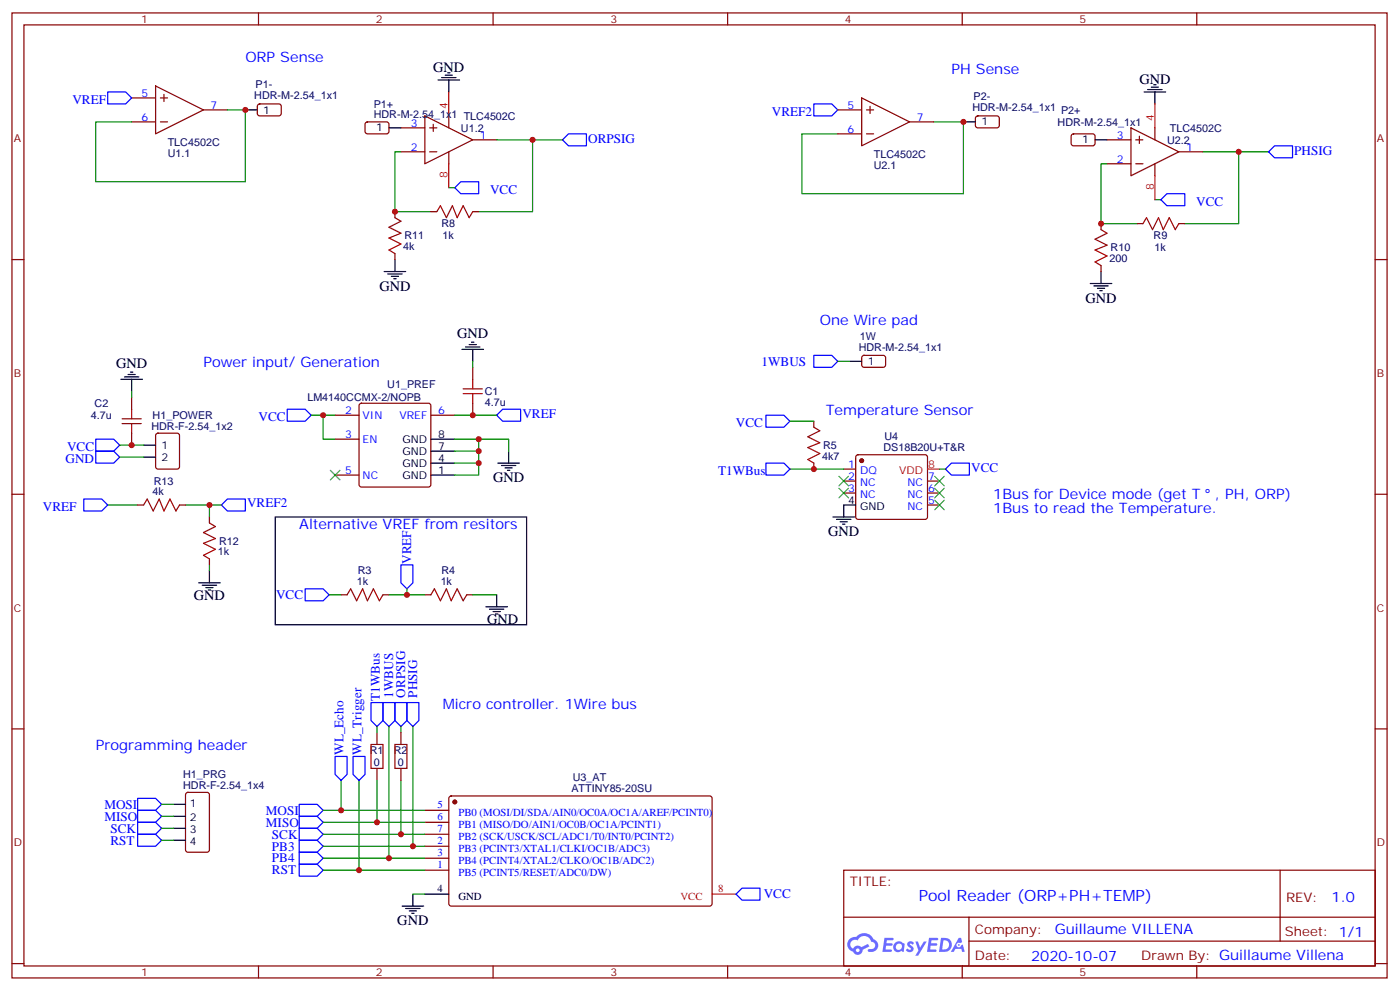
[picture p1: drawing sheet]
<svg xmlns="http://www.w3.org/2000/svg" width="413mm" height="292mm" viewBox="0 0 413 292" stroke-linecap="round" stroke-linejoin="round" font-family="sans-serif">
<g fill="none" stroke="#870000" stroke-width=".35">
<path d="M3.5 3.8h405.4v284.3h-405.4zM7.1 7.3h398.2v277.3h-398.2zM76.2 3.8v3.5M145.3 3.8v3.5M214.5 3.8v3.5M283.6 3.8v3.5M352.8 3.8v3.5M3.5 76.5h3.6M405.3 76.5h3.6M3.5 145.6h3.6M405.3 145.6h3.6M3.5 214.8h3.6"/>
<path d="M405.3 214.8h3.6M248.7 256.4h156.6v28.2h-156.6zM377.3 256.4v20.9M248.7 270.2h156.5M285.6 277.3h119.6M285.6 270.2v14.2M3.5 283.9h3.6M76.2 284.6v3.5M145.3 284.6v3.5M214.5 284.6v3.5M283.6 284.6v3.5M352.8 284.6v3.5"/>
<path d="M405.3 283.9h3.6"/>
</g>
<g fill="#5487ff">
<path d="M267.7 277.6a1.22 1.22 0 0 1 1.7 .2l-.4 .6a.47 .47 0 0 0-.3-.4 .47 .47 0 0 0-.5 .2l.1 .2a1.14 1.14 0 0 1 .8 1.8 1.14 1.14 0 0 1-1.9 0l-.2-.2 .5-.6 .7 .5a.29 .29 0 0 0 .3-.3 .29 .29 0 0 0-.2-.3 1.04 1.04 0 0 1-.6-1.7z"/>
<path d="M260.7 276.3h2.4l.3 .2-.2 .5-1.8 .1-.1 .8h1.5l.3 .4-.3 .4h-1.6l-.2 1.1h1.7l.2 .3-.2 .3-2.6 .1z"/>
<path d="M273.8 276.3h2.4l.3 .2-.1 .5-1.8 .1-.2 .8h1.6l.3 .4-.4 .4h-1.6l-.1 1.1h1.7l.2 .3-.2 .3-2.6 .1z"/>
<path d="M282.6 276.3h.7l.3 1.3-.6 .3a.69 .69 0 0 0-1 .3 .69 .69 0 0 0 .4 .9 .69 .69 0 0 0 .9-.6l.5-.2 .6 2.2h-.8l-.2-.9h-1.8l-.5 .9h-.8z"/>
<path d="M269.8 277.4h.8l.6 1.8 1.1-1.8h.9l-2.6 4.2h-.8l.9-1.5z"/>
<path d="M277.4 276.3l-.6 4.2h1.3a2.11 2.11 0 0 0 2.5-2.1 2.11 2.11 0 0 0-2.5-2.1zM278.1 277.1a1.39 1.39 0 0 1 1.7 1.4 1.39 1.39 0 0 1-1.8 1.3h-.3z"/>
<path d="M263.7 277.9a1.54 1.54 0 0 0-.1 2.2 1.54 1.54 0 0 0 2.2 .1l.6 .3 .3-2.3-.2-.3h-.4a1.49 1.49 0 0 0-2.4 0zM264 278.9a.94 .94 0 0 1 1.8 0 .94 .94 0 0 1-1.8 0z"/>
<path d="M250.4 276.7a2.18 2.18 0 0 0 1.1 3.7 1.44 1.44 0 0 0 1.6 .9 1.44 1.44 0 0 0 1.2-1.4l2-1.1-.5-.7-1.9 1a1.47 1.47 0 0 0-2.4 .4 1.39 1.39 0 0 1-.7-1.9 1.39 1.39 0 0 1 2-.5 2.12 2.12 0 0 1 2.2-1.3 2.12 2.12 0 0 1 1.9 1.7 1.14 1.14 0 0 1 1.1 1.4 1.14 1.14 0 0 1-1.7 .7 .43 .43 0 0 0-.5 .4 .43 .43 0 0 0 .4 .5 1.98 1.98 0 0 0 2.5-1.2 1.98 1.98 0 0 0-1.2-2.6 3.1 3.1 0 0 0-5.3-.6l-.9 .1zM252.3 280a.55 .55 0 0 1 1.1 0 .55 .55 0 0 1-1.1 0z"/>
<circle cx="282.6" cy="278.4" r=".26"/>
</g>
<g fill="none" stroke="#870000" stroke-width=".35">
<path d="M38.8 35.9h7.1M38.8 28.9h7.1M45.9 25.3l14.1 7.1-14.1 7zM47.3 35.9h2.1M47.3 28.9h2.1M48.3 27.8v2.1M60 32.4h7M76.1 30.8l.5-.2 5.9 .1 .4 .6-.1 2.4-.6 .4h-5.9l-.5-.7v-2.1zM107.8 36.1l.5-.2 5.9 .1 .5 .6-.1 2.4-.7 .4h-5.9l-.4-.7v-2.1zM118.2 37.7h7M125.2 34.1l14.1 7.1-14.1 7.1zM126.6 37.7h2.2"/>
<path d="M127.7 36.6v2.1M132.3 34.1v3.6M246.9 32.4h7.1M246.9 39.4h7.1M254 28.9l14.1 7-14.1 7.1zM255.4 32.4h2.1M255.4 39.4h2.1M256.5 31.3v2.1M268.1 35.9h7.1M287.7 34.4l.5-.3 5.9 .1 .5 .7-.1 2.3-.6 .5-6-.1-.4-.6v-2.1zM316 39.6l.4-.2 6 .1 .4 .6-.1 2.4-.6 .5-5.9-.1-.5-.6v-2.2zM333.4 37.7l14.1 7-14.1 7.1z"/>
<path d="M340.4 37.7v3.5M118.2 44.7h7M126.6 44.7h2.2M132.3 44.7v3.6M139.3 41.2h7.1M326.3 41.2h7.1M326.3 48.3h7.1M334.8 41.2h2.1M334.8 48.3h2.1M335.8 40.1v2.2M340.4 48.3v3.5M347.5 44.7h7"/>
<path d="M116.4 62.4v1.7M116.4 74.7v1.8M127 62.4h1.8M139.3 62.4h1.8M324.6 65.9v1.8M324.6 78.2v1.8M335.1 65.9h1.8M347.5 65.9h1.7M38.8 117.1v3.5M106.1 119l.4-.2h19.8l.5 .2 .2 .5v23.3l-.2 .5-.5 .2h-19.8l-.5-.2-.2-.5v-23.3zM139.3 108.2v3.6M139.3 118.8v3.5"/>
<path d="M254.2 104.9l.5-.2 5.9 .1 .5 .6-.1 2.4-.7 .4h-5.9l-.4-.7v-2.1zM38.8 127.6v3.6M46.1 127.8l.5-.2h5.6l.7 .5v9.4l-.4 .7h-5.9l-.7-.4v-9.5zM98.8 122.3h7M98.8 129.4h7M98.8 140h7M127 122.3h7.1M239.9 124.1v1.8M239.9 136.5v1.7M248.7 138.2h3.5M252.5 134.2l.4-.2h19.8l.5 .2 .2 .5v17.6l-.2 .5-.5 .2h-19.8l-.5-.2-.2-.5v-17.6zM40.6 148.8h1.7"/>
<path d="M52.9 148.8h1.8M61.7 152.3v1.8M248.7 141.7h3.5M248.7 145.3h3.5M273.4 141.7h3.5M273.4 145.3h3.5M273.4 148.8h3.5M61.7 164.7v1.7M100.5 175.3h1.8M112.9 175.3h1.8M125.2 175.3h1.8M137.6 175.3h1.7"/>
<path d="M111.1 215.8v3.6M118.2 215.8v3.6M54.9 233.7l.5-.2h5.6l.7 .4v16.5l-.4 .7h-5.9l-.7-.5v-16.4zM111.1 226.4v3.5M118.2 226.4v3.5M125.2 238.8h7.1M132.5 234.7l.5-.2 76.5 .1 .4 .6-.1 31.4-.6 .4-76.5-.1-.4-.6v-31.1zM125.2 245.8h7.1M125.2 242.3h7.1M125.2 252.9h7.1M125.2 249.3h7.1M125.2 256.4h7.1"/>
</g>
<g fill="none" stroke="#000" stroke-width=".35">
<path d="M72.3 32.4h3.5M114.7 37.7h3.5M129.1 23.6h6.4M130.2 22.9h4.2M131.2 22.2h2.1M131.9 21.4h.7M132.3 23.6v3.5M284 35.9h3.5M337.3 27.1h6.3M338.3 26.4h4.2M339.4 25.7h2.1M340.1 25h.7"/>
<path d="M340.4 27.1v3.5M322.8 41.2h3.5M116.4 76.5v3.5M113.2 80h6.4M114.3 80.7h4.2M115.4 81.4h2.1M116.1 82.1h.7M321.4 83.5h6.3M322.4 84.2h4.3M323.5 84.9h2.1M324.2 85.7h.7M324.6 80v3.5"/>
<path d="M35.6 111.8h6.4M36.7 111.1h4.2M37.7 110.3h2.2M38.5 109.6h.7M38.8 111.8v3.5M136.2 102.9h6.3M137.2 102.2h4.3M138.3 101.5h2.1M139 100.8h.7M139.3 102.9v3.6M250.5 106.5h3.5M42.3 131.2h3.6"/>
<path d="M42.3 134.7h3.6M127 140h7.1M127 136.5h7.1M127 132.9h7.1M127 129.4h7.1M146.8 136.5h6.3M147.8 137.2h4.2M148.9 137.9h2.1M149.6 138.6h.7M149.9 132.9v3.6M81.1 152.3h74.1v31.8h-74.1zM245.5 152.3h6.4"/>
<path d="M246.6 153h4.2M247.6 153.7h2.2M248.4 154.4h.7M252.2 148.8h-3.5v3.5M58.6 171.7h6.3M59.6 172.4h4.3M60.7 173.1h2.1M61.4 173.8h.7M61.7 168.2v3.5M143.2 178.8h6.4M144.3 179.5h4.2M146.4 175.3v3.5"/>
<path d="M145.3 180.2h2.2M146 180.9h.8M51.2 237h3.5M51.2 240.5h3.5M51.2 244.1h3.5M51.2 247.6h3.5M118.5 267h6.4M119.6 267.7h4.2M120.6 268.4h2.2M121.4 269.1h.7M121.7 263.5v3.5M125.2 263.5h7.1"/>
</g>
<g fill="#870000" stroke="#870000" stroke-width=".35">
<circle cx="134.1" cy="236.3" r=".53"/>
<circle cx="254" cy="135.7" r=".53"/>
</g>
<path d="M132.3 27.1v7M340.4 30.6v7.1M132.3 48.3v7M340.4 51.8v7M273.4 138.2h3.5M209.9 263.5h7.1" fill="none" stroke="#f00" stroke-width=".35"/>
<g fill="none" stroke="#00f" stroke-width=".35">
<path d="M31.7 27.1h5.3l1.8 1.8-1.8 1.7h-5.3zM239.9 30.6h5.3l1.7 1.8-1.7 1.7h-5.3zM135.8 53.6h5.3v3.5h-5.3l-1.7-1.8zM165.8 41.2l1.8-1.8h5.3v3.6h-5.3zM342.2 58.8l1.8-1.7h5.2v3.5h-5.2zM373.9 44.7l1.8-1.7h5.3v3.5h-5.3zM239.9 104.7h5.3l1.7 1.8-1.7 1.7h-5.3zM28.2 129.4h5.3l1.8 1.8-1.8 1.7h-5.3zM28.2 132.9h5.3l1.8 1.8-1.8 1.8h-5.3zM84.7 120.6h5.3l1.7 1.7-1.7 1.8h-5.3zM146.4 122.3l1.8-1.7h5.3v3.5h-5.3zM225.8 136.5h5.3l1.7 1.7-1.7 1.8h-5.3z"/>
<path d="M225.8 122.3h5.3l1.7 1.8-1.7 1.8h-5.3zM278.7 138.2l1.8-1.7h5.3v3.5h-5.3zM24.7 147h5.3l1.7 1.8-1.7 1.8h-5.3zM65.3 148.8l1.7-1.8h5.3v3.6h-5.3zM90 173.5h5.2l1.8 1.8-1.8 1.7h-5.2zM118.2 166.4h3.5v5.3l-1.8 1.8-1.7-1.8zM109.4 207h3.5v5.3l-1.8 1.8-1.7-1.8zM112.9 207h3.5v5.3l-1.7 1.8-1.8-1.8zM116.4 207h3.5v5.3l-1.7 1.8-1.8-1.8zM119.9 207h3.6v5.3l-1.8 1.8-1.8-1.8zM40.6 235.2h5.3l1.7 1.8-1.7 1.8h-5.3zM40.6 238.8h5.3l1.7 1.7-1.7 1.8h-5.3z"/>
<path d="M88.2 237h5.3l1.7 1.8-1.7 1.7h-5.3zM98.8 222.9h3.5v5.3l-1.8 1.7-1.7-1.7zM104.1 222.9h3.5v5.3l-1.8 1.7-1.7-1.7zM40.6 242.3h5.3l1.7 1.8-1.7 1.7h-5.3zM40.6 245.8h5.3l1.7 1.8-1.7 1.7h-5.3zM88.2 240.5h5.3l1.7 1.8-1.7 1.8h-5.3zM88.2 244.1h5.3l1.7 1.7-1.7 1.8h-5.3zM88.2 247.6h5.3l1.7 1.7-1.7 1.8h-5.3zM88.2 251.1h5.3l1.7 1.8-1.7 1.7h-5.3zM88.2 254.6h5.3l1.7 1.8-1.7 1.8h-5.3zM218.7 261.7h5.3v3.5h-5.3l-1.7-1.7z"/>
</g>
<g fill="none" stroke="#008700" stroke-width=".35">
<path d="M67 32.4h5.3v21.2h-44.1v-17.7h10.6M275.2 35.9h8.8v21.2h-47.6v-17.7h10.5M118.2 44.7h-1.8v17.7h10.6M132.3 55.3h1.8M146.4 41.2h10.6v21.2h-15.9M157 41.2h8.8M326.3 48.3h-1.7v17.6h10.5M340.4 58.8h1.8M354.5 44.7h10.6v21.2h-15.9M365.1 44.7h8.8M38.8 115.3v1.8M139.3 106.5v1.7"/>
<path d="M246.9 106.5h3.6M35.3 131.2h7M35.3 134.7h7M91.7 122.3h7.1M95.2 122.3v7.1h3.6M134.1 129.4h15.8v3.5M134.1 122.3h12.3M141.1 129.4v3.5h-7M141.1 132.9v3.6h-7M141.1 136.5v3.5h-7M232.8 138.2h15.9M232.8 124.1h7.1"/>
<path d="M276.9 138.2h1.8M31.7 148.8h8.9M54.7 148.8h7v3.5M61.7 148.8h3.6M61.7 166.4v1.8M97 175.3h3.5M114.7 175.3h10.5M119.9 173.5v1.8M139.3 175.3h7.1M111.1 214.1v1.7M114.7 214.1v38.8M118.2 214.1v1.7"/>
<path d="M121.7 214.1v35.2M47.6 237h3.6M95.2 238.8h30M100.5 229.9v8.9M105.8 229.9v26.5M111.1 229.9v12.4M118.2 229.9v15.9M47.6 240.5h3.6M47.6 244.1h3.6M47.6 247.6h3.6M95.2 242.3h30M95.2 245.8h30"/>
<path d="M95.2 249.3h30M95.2 252.9h30M95.2 256.4h30M121.7 263.5h3.5"/>
</g>
<g fill="none" stroke="#a10000" stroke-width=".35">
<path d="M116.4 64.1l1.8 1.1-3.5 1.8 3.5 1.7-3.5 1.4 3.5 1.8-3.5 1.8 1.7 1M128.8 62.4l1-1.8 1.8 3.5 1.7-3.5 1.5 3.5 1.7-3.5 1.8 3.5 1-1.7M324.6 67.7l1.7 1-3.5 1.8 3.5 1.7-3.5 1.5 3.5 1.7-3.5 1.8 1.8 1M336.9 65.9l1.1-1.8 1.7 3.6 1.8-3.6 1.4 3.6 1.8-3.6 1.7 3.6 1.1-1.8M136.5 116h5.7M136.5 114.6h5.7M139.3 111.8v2.8M139.3 116v2.8M36 124.8h5.6M36 123.4h5.6M38.8 120.6v2.8M38.8 124.8v2.8"/>
<path d="M239.9 125.9l1.8 1-3.6 1.8 3.6 1.8-3.6 1.4 3.6 1.7-3.6 1.8 1.8 1.1M42.3 148.8l1.1-1.8 1.8 3.6 1.7-3.6 1.4 3.6 1.8-3.6 1.8 3.6 1-1.8M61.7 154.1l1.8 1.1-3.5 1.7 3.5 1.8-3.5 1.4 3.5 1.8-3.5 1.7 1.7 1.1M102.3 175.3l1.1-1.8 1.7 3.5 1.8-3.5 1.4 3.5 1.8-3.5 1.7 3.5 1.1-1.7M127 175.3l1.1-1.8 1.7 3.5 1.8-3.5 1.4 3.5 1.8-3.5 1.7 3.5 1.1-1.7M109.4 219.4h3.5v7h-3.5zM116.4 219.4h3.5v7h-3.5z"/>
</g>
<path d="M97.4 138.6l2.8 2.8M100.2 138.6l-2.8 2.8M247.3 140.3l2.8 2.9M247.3 143.9l2.8 2.8M250.1 140.3l-2.8 2.9M250.1 143.9l-2.8 2.8M275.5 140.3l2.8 2.9M275.5 143.9l2.8 2.8M275.5 147.4l2.8 2.8M278.3 140.3l-2.8 2.9M278.3 143.9l-2.8 2.8M278.3 147.4l-2.8 2.8" fill="none" stroke="#3c3" stroke-width=".35"/>
<g fill="#c00">
<circle cx="141.1" cy="132.9" r=".88"/>
<circle cx="141.1" cy="136.5" r=".88"/>
<circle cx="95.3" cy="122.3" r=".88"/>
<circle cx="114.7" cy="252.9" r=".88"/>
<circle cx="118.2" cy="245.8" r=".88"/>
<circle cx="121.7" cy="249.3" r=".88"/>
<circle cx="139.3" cy="122.3" r=".88"/>
<circle cx="38.8" cy="131.2" r=".88"/>
<circle cx="61.7" cy="148.8" r=".88"/>
<circle cx="141.1" cy="129.4" r=".88"/>
<circle cx="72.3" cy="32.4" r=".88"/>
<circle cx="157" cy="41.2" r=".88"/>
<circle cx="365.1" cy="44.7" r=".88"/>
<circle cx="324.6" cy="65.9" r=".88"/>
<circle cx="116.4" cy="62.4" r=".88"/>
<circle cx="284" cy="35.9" r=".88"/>
<circle cx="111.1" cy="242.3" r=".88"/>
<circle cx="119.9" cy="175.3" r=".88"/>
<circle cx="239.9" cy="138.2" r=".88"/>
<circle cx="100.5" cy="238.8" r=".88"/>
<circle cx="105.8" cy="256.4" r=".88"/>
</g>
<text font-size="4.6" fill="#00f" x="270.8" y="265.4">Pool Reader (ORP+PH+TEMP)</text>
<g font-size="4.2" fill="#00f">
<text x="72.3" y="18.3">ORP Sense</text>
<text x="280.5" y="21.8">PH Sense</text>
<text x="241.7" y="95.9">One Wire pad</text>
<text x="60" y="108.2">Power input/ Generation</text>
<text x="243.4" y="122.3">Temperature Sensor</text>
<text x="292.8" y="147">1Bus for Device mode (get T</text>
<text x="358.1" y="147">, PH, ORP)</text>
<text x="88.2" y="155.9">Alternative VREF from resitors</text>
<text x="292.8" y="151.3">1Bus to read the Temperature.</text>
<text x="130.5" y="208.8">Micro controller. 1Wire bus</text>
<text x="28.2" y="221.1">Programming header</text>
<text x="392.5" y="265.7">1.0</text>
<text x="310.9" y="275.2">Guillaume VILLENA</text>
<text x="304" y="283">2020-10-07</text>
</g>
<g font-size="4.2">
<text x="127.7" y="21.1">GND</text>
<text x="335.8" y="24.6">GND</text>
<text x="111.8" y="85.7">GND</text>
<text x="320" y="89.2">GND</text>
<text x="134.8" y="99.7">GND</text>
<text x="34.2" y="108.6">GND</text>
<text x="145.3" y="142.1">GND</text>
<text x="244.1" y="158">GND</text>
<text x="57.1" y="176.6">GND</text>
<text x="143.6" y="183.7">GND</text>
<text x="117.1" y="272.6">GND</text>
</g>
<g font-size="3.9" fill="#00f">
<text x="21.4" y="30.6">VREF</text>
<text x="227.6" y="34.1">VREF2</text>
<text x="173.4" y="42.1">ORPSIG</text>
<text x="381.5" y="45.6">PHSIG</text>
<text x="144.5" y="57.1">VCC</text>
<text x="352.6" y="60.6">VCC</text>
<text x="224.5" y="107.7">1WBUS</text>
<text x="76.2" y="124.1">VCC</text>
<text x="154" y="123.1">VREF</text>
<text x="216.9" y="125.7">VCC</text>
<text x="19.3" y="136.5">GND</text>
<text x="19.8" y="132.9">VCC</text>
<text x="211.7" y="139.8">T1WBus</text>
<text x="286.3" y="139.1">VCC</text>
<text x="72.8" y="149.5">VREF2</text>
<text x="12.7" y="150.6">VREF</text>
<text x="121.2" y="166.2" transform="rotate(-90 121.2 166.2)">VREF</text>
<text x="81.4" y="176.5">VCC</text>
<text x="112" y="206.5" transform="rotate(-90 112 206.5)">T1WBus</text>
<text x="115.9" y="205.6" transform="rotate(-90 115.9 205.6)">1WBUS</text>
<text x="119.4" y="205.6" transform="rotate(-90 119.4 205.6)">ORPSIG</text>
<text x="123" y="205.6" transform="rotate(-90 123 205.6)">PHSIG</text>
<text x="101.2" y="222.4" transform="rotate(-90 101.2 222.4)">WL_Echo</text>
<text x="106.5" y="222.4" transform="rotate(-90 106.5 222.4)">WL_Trigger</text>
<text x="30.8" y="238.3">MOSI</text>
<text x="30.8" y="241.8">MISO</text>
<text x="32.5" y="245.3">SCK</text>
<text x="78.4" y="243.5">MISO</text>
<text x="78.4" y="240">MOSI</text>
<text x="32.5" y="248.8">RST</text>
<text x="80.2" y="247.1">SCK</text>
<text x="80.2" y="250.6">PB3</text>
<text x="80.2" y="254.1">PB4</text>
<text x="80.2" y="257.7">RST</text>
<text x="225.1" y="264.7">VCC</text>
</g>
<g font-size="3.9" fill="#800">
<text x="250.5" y="261">TITLE:</text>
<text x="379.1" y="265.7">REV:</text>
<text x="287.4" y="275.2">Company:</text>
<text x="378.7" y="275.8">Sheet: 1/1</text>
<text x="287.4" y="282.9">Date:</text>
<text x="336.4" y="282.9">Drawn By: Guillaume Villena</text>
</g>
<g font-size="3.2" fill="#800">
<text x="41.6" y="6.8">1</text>
<text x="110.8" y="6.8">2</text>
<text x="179.9" y="6.8">3</text>
<text x="249.1" y="6.8">4</text>
<text x="318.2" y="6.8">5</text>
<text x="4.1" y="41.9">A</text>
<text x="405.9" y="41.9">A</text>
<text x="4.1" y="111.1">B</text>
<text x="405.9" y="111.1">B</text>
<text x="4.1" y="180.2">C</text>
<text x="405.9" y="180.2">C</text>
<text x="4.1" y="249.3">D</text>
<text x="405.9" y="249.3">D</text>
<text x="41.6" y="287.6">1</text>
<text x="110.8" y="287.6">2</text>
<text x="179.9" y="287.6">3</text>
<text x="249.1" y="287.6">4</text>
<text x="318.2" y="287.6">5</text>
</g>
<g font-size="3.2" fill="#00f">
<text x="41.7" y="28.5">5</text>
<text x="41.7" y="35.6">6</text>
<text x="62.1" y="32">7</text>
<text x="249.9" y="32">5</text>
<text x="270.2" y="35.6">7</text>
<text x="121.1" y="37.3">3</text>
<text x="141.5" y="40.9">1</text>
<text x="249.9" y="39.1">6</text>
<text x="329.2" y="40.9">3</text>
<text x="121.1" y="44.4">2</text>
<text x="329.2" y="47.9">2</text>
<text x="349.6" y="44.4">1</text>
<text x="101.7" y="122">2</text>
<text x="106.9" y="123.4">VIN</text>
<text x="117.7" y="123.4">VREF</text>
<text x="129.1" y="122">6</text>
<text x="101.7" y="129">3</text>
<text x="106.9" y="130.5">EN</text>
<text x="250" y="137.9">1</text>
<text x="101.7" y="139.6">5</text>
<text x="106.9" y="141">NC</text>
<text x="250" y="141.4">2</text>
<text x="253.5" y="139.6">DQ</text>
<text x="253.5" y="143.2">NC</text>
<text x="267.5" y="143.2">NC</text>
<text x="273.6" y="141.4">7</text>
<text x="250" y="144.9">3</text>
<text x="253.5" y="146.7">NC</text>
<text x="267.5" y="146.7">NC</text>
<text x="273.6" y="148.4">5</text>
<text x="273.6" y="144.9">6</text>
<text x="267.5" y="150.2">NC</text>
<text x="128.9" y="238.1">5</text>
<text x="128.9" y="245.1">7</text>
<text x="128.9" y="241.6">6</text>
<text x="135.1" y="243.9">PB1 (MISO/DO/AIN1/OC0B/OC1A/PCINT1)</text>
<text x="135.1" y="240.3">PB0 (MOSI/DI/SDA/AIN0/OC0A/OC1A/AREF/PCINT0)</text>
<text x="128.9" y="248.6">2</text>
<text x="135.1" y="247.4">PB2 (SCK/USCK/SCL/ADC1/T0/INT0/PCINT2)</text>
<text x="135.1" y="250.9">PB3 (PCINT3/XTAL1/CLKI/OC1B/ADC3)</text>
<text x="128.9" y="252.2">3</text>
<text x="128.9" y="255.7">1</text>
<text x="135.1" y="254.5">PB4 (PCINT4/XTAL2/CLKO/OC1B/ADC2)</text>
<text x="135.1" y="258">PB5 (PCINT5/RESET/ADC0/DW)</text>
</g>
<g font-size="3.2" fill="#000080">
<text x="75" y="29.2">HDR-M-2.54_1x1</text>
<text x="75.3" y="26">P1-</text>
<text x="287" y="29.6">P2-</text>
<text x="110.2" y="34.9">HDR-M-2.54_1x1 TLC4502C</text>
<text x="110.2" y="31.7">P1+</text>
<text x="286.6" y="32.7">HDR-M-2.54_1x1 P2+</text>
<text x="135.9" y="39">U1.2</text>
<text x="311.7" y="37.1">HDR-M-2.54_1x1</text>
<text x="344.8" y="39">TLC4502C</text>
<text x="49.4" y="43.1">TLC4502C</text>
<text x="49.4" y="46.3">U1.1</text>
<text x="257.6" y="46.7">TLC4502C</text>
<text x="344" y="42.5">U2.2</text>
<text x="257.6" y="49.8">U2.1</text>
<text x="119.2" y="70.5">R11</text>
<text x="130.2" y="67">R8</text>
<text x="130.4" y="70.6">1k</text>
<text x="340.1" y="70.6">R9</text>
<text x="118.9" y="73.7">4k</text>
<text x="327" y="77.2">200</text>
<text x="327.4" y="74">R10</text>
<text x="340.3" y="74.1">1k</text>
<text x="253.5" y="100.1">1W</text>
<text x="253.1" y="103.3">HDR-M-2.54_1x1</text>
<text x="27.9" y="120">C2</text>
<text x="90.6" y="118.2">LM4140CCMX-2/NOPB</text>
<text x="114.2" y="114.3">U1_PREF</text>
<text x="142.9" y="119.6">4.7u</text>
<text x="142.9" y="116.5">C1</text>
<text x="26.8" y="123.5">4.7u</text>
<text x="45" y="123.4">H1_POWER</text>
<text x="44.6" y="126.6">HDR-F-2.54_1x2</text>
<text x="260.7" y="129.7">U4</text>
<text x="242.4" y="135.5">4k7</text>
<text x="242.6" y="132.3">R5</text>
<text x="260.4" y="132.9">DS18B20U+T&amp;R</text>
<text x="45.3" y="142.8">R13</text>
<text x="45" y="146">4k</text>
<text x="64.6" y="160.4">R12</text>
<text x="64.2" y="163.6">1k</text>
<text x="105.2" y="172.4">1k</text>
<text x="105.5" y="169.2">R3</text>
<text x="129.9" y="172.4">1k</text>
<text x="130.2" y="169.2">R4</text>
<text x="109" y="222.3">R1</text>
<text x="110.2" y="225.8">0</text>
<text x="116.1" y="222.3">R2</text>
<text x="117.3" y="225.8">0</text>
<text x="54" y="232.4">HDR-F-2.54_1x4</text>
<text x="54" y="229.3">H1_PRG</text>
<text x="168.4" y="233.5">ATTINY85-20SU</text>
<text x="168.8" y="230.2">U3_AT</text>
</g>
<g font-size="3.2">
<text x="77.6" y="33.4">1</text>
<text x="110.9" y="38.7">1</text>
<text x="289.3" y="37">1</text>
<text x="319" y="42.3">1</text>
<text x="255.8" y="107.5">1</text>
<text x="118.7" y="130.5">GND</text>
<text x="129.1" y="129">8</text>
<text x="47.6" y="132.2">1</text>
<text x="47.6" y="135.7">2</text>
<text x="118.7" y="137.5">GND</text>
<text x="118.7" y="134">GND</text>
<text x="129.1" y="136.1">4</text>
<text x="129.1" y="132.6">7</text>
<text x="118.7" y="141">GND</text>
<text x="129.1" y="139.6">1</text>
<text x="250" y="148.4">4</text>
<text x="253.5" y="150.2">GND</text>
<text x="56" y="237.7">1</text>
<text x="56" y="241.9">2</text>
<text x="56" y="245.5">3</text>
<text x="56" y="249">4</text>
<text x="128.9" y="262.7">4</text>
<text x="135.1" y="265">GND</text>
</g>
<g font-size="3.2" fill="#f00">
<text x="131.9" y="32" transform="rotate(-90 131.9 32)">4</text>
<text x="340.1" y="35.6" transform="rotate(-90 340.1 35.6)">4</text>
<text x="131.9" y="52.4" transform="rotate(-90 131.9 52.4)">8</text>
<text x="340.1" y="55.9" transform="rotate(-90 340.1 55.9)">8</text>
<text x="273.6" y="137.9">8</text>
<text x="265" y="139.6">VDD</text>
<text x="211.7" y="262.7">8</text>
<text x="200.6" y="265">VCC</text>
</g>
</svg>
